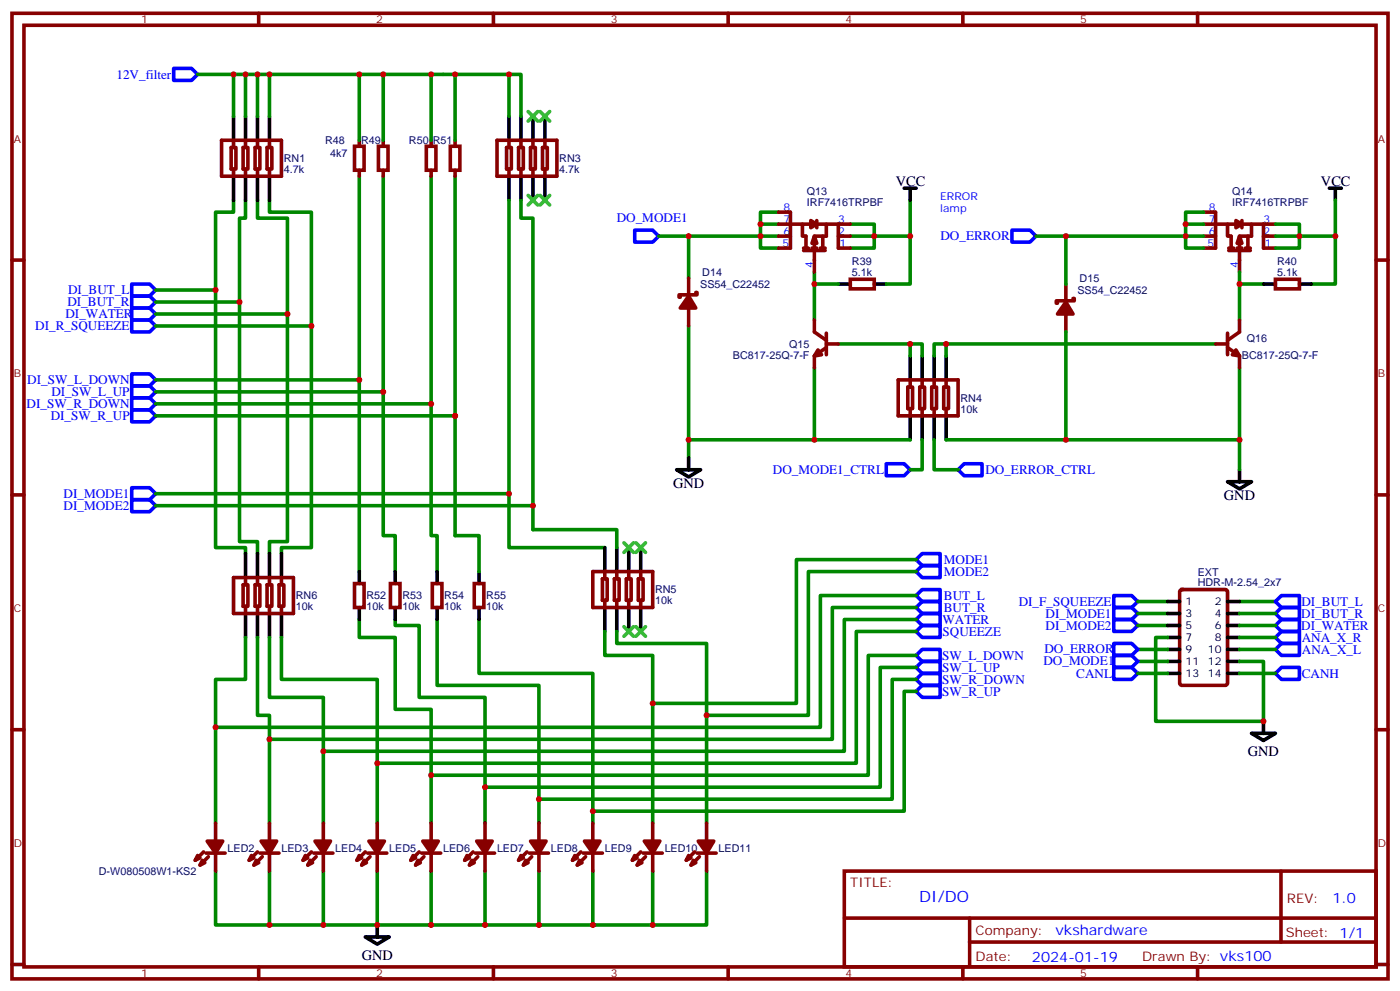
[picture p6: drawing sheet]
<svg xmlns="http://www.w3.org/2000/svg" width="412mm" height="292mm" viewBox="0 0 412 292" stroke-linecap="round" stroke-linejoin="round" font-family="sans-serif">
<g fill="none" stroke="#870000" stroke-width="1.1">
<path d="M3.5 3.9h405.4v284.4h-405.4zM7.1 7.4h398.2v277.3h-398.2zM76.2 3.9v3.5M145.3 3.9v3.5M214.5 3.9v3.5M283.6 3.9v3.5M352.8 3.9v3.5M65.3 41.3h17.6v10.6h-17.6zM68.1 43.4h1.4v6.4h-1.4zM68.8 41.3v2.1M68.8 49.8v2.1M71.6 43.4h1.4v6.4h-1.4z"/>
<path d="M72.3 41.3v2.1M72.3 49.8v2.1M75.1 43.4h1.5v6.4h-1.5zM75.8 41.3v2.1M75.8 49.8v2.1M78.7 43.4h1.4v6.4h-1.4zM79.4 41.3v2.1M79.4 49.8v2.1M146.4 41.3h17.6v10.6h-17.6zM149.2 43.4h1.4v6.4h-1.4zM149.9 41.3v2.1M149.9 49.8v2.1"/>
<path d="M152.8 43.4h1.4v6.4h-1.4zM153.5 41.3v2.1M153.5 49.8v2.1M156.3 43.4h1.4v6.4h-1.4zM157 41.3v2.1M157 49.8v2.1M159.8 43.4h1.4v6.4h-1.4zM160.5 41.3v2.1M160.5 49.8v2.1M3.5 76.6h3.6M354.5 69.5h3.6M354.5 66h7.1"/>
<path d="M354.5 62.5h3.6v10.6h-3.6M365.1 73.8v6.3M368.7 66h7M372.2 69.5h3.5M372.2 66v7.1h3.5M405.3 76.6h3.6M3.5 145.7h3.6M405.3 145.7h3.6M68.8 170.1h17.6v10.6h-17.6zM71.6 172.2h1.4v6.3h-1.4zM72.3 170.1v2.1M72.3 178.5v2.2"/>
<path d="M75.1 172.2h1.5v6.3h-1.5zM75.8 170.1v2.1M75.8 178.5v2.2M78.7 172.2h1.4v6.3h-1.4zM79.4 170.1v2.1M79.4 178.5v2.2M82.2 172.2h1.4v6.3h-1.4zM82.9 170.1v2.1M82.9 178.5v2.2M174.6 168.3h17.7v10.6h-17.7zM177.4 170.4h1.5v6.4h-1.5zM178.2 168.3v2.1"/>
<path d="M178.2 176.8v2.1M181 170.4h1.4v6.4h-1.4zM181.7 168.3v2.1M181.7 176.8v2.1M184.5 170.4h1.4v6.4h-1.4zM185.2 168.3v2.1M185.2 176.8v2.1M188 170.4h1.4v6.4h-1.4zM188.7 168.3v2.1M188.7 176.8v2.1M3.5 214.9h3.6M405.3 214.9h3.6"/>
<path d="M248.7 256.5h156.6v28.2h-156.6zM377.3 256.5v20.9M248.7 270.4h156.5M285.6 277.4h119.6M285.6 270.4v14.1M3.5 284h3.6M76.2 284.7v3.6M145.3 284.7v3.6M214.5 284.7v3.6M283.6 284.7v3.6M352.8 284.7v3.6M405.3 284h3.6"/>
</g>
<g fill="none" stroke="#00f" stroke-width="1.1">
<path d="M51.2 20.1h5.2l1.8 1.8-1.8 1.8h-5.2zM187 67.8h5.3l1.7 1.7-1.7 1.8h-5.3zM298.1 67.8h5.3l1.8 1.7-1.8 1.8h-5.3zM38.8 83.6h5.3l1.8 1.8-1.8 1.8h-5.3zM38.8 87.2h5.3l1.8 1.7-1.8 1.8h-5.3zM38.8 90.7h5.3l1.8 1.8-1.8 1.7h-5.3zM38.8 94.2h5.3l1.8 1.8-1.8 1.8h-5.3zM38.8 110.1h5.3l1.8 1.8-1.8 1.7h-5.3zM38.8 113.6h5.3l1.8 1.8-1.8 1.8h-5.3zM38.8 117.2h5.3l1.8 1.7-1.8 1.8h-5.3zM38.8 120.7h5.3l1.8 1.7-1.8 1.8h-5.3zM38.8 143.6h5.3l1.8 1.8-1.8 1.7h-5.3z"/>
<path d="M38.8 147.1h5.3l1.8 1.8-1.8 1.8h-5.3zM269.9 164.8l1.7-1.8h5.3v3.5h-5.3zM271.6 173.6h5.3v3.5h-5.3l-1.7-1.7zM271.6 177.1h5.3v3.6h-5.3l-1.7-1.8zM271.6 166.5h5.3v3.6h-5.3l-1.7-1.8zM269.9 182.4l1.7-1.7h5.3v3.5h-5.3zM269.9 193l1.7-1.8h5.3v3.6h-5.3zM269.9 196.5l1.7-1.7h5.3v3.5h-5.3zM271.6 184.2h5.3v3.5h-5.3l-1.7-1.8zM271.6 198.3h5.3v3.5h-5.3l-1.7-1.7zM271.6 201.8h5.3v3.6h-5.3l-1.7-1.8z"/>
</g>
<g fill="none" stroke="#000" stroke-width="1.1">
<path d="M68.8 34.3v7M72.3 34.3v7M75.8 34.3v7M79.4 34.3v7M149.9 34.3v7M153.5 34.3v7M157 34.3v7M160.5 34.3v7M68.8 51.9v7M72.3 51.9v7M75.8 51.9v7M79.4 51.9v7"/>
<path d="M149.9 51.9v7M153.5 51.9v7M157 51.9v7M160.5 51.9v7M72.3 163v7.1M75.8 163v7.1M79.4 163v7.1M82.9 163v7.1M178.2 161.3v7M178.2 178.9v7M181.7 161.3v7M181.7 178.9v7"/>
<path d="M185.2 161.3v7M185.2 178.9v7M188.7 161.3v7M188.7 178.9v7M72.3 180.7v7M75.8 180.7v7M79.4 180.7v7M82.9 180.7v7M107.6 275.9h7.1l-3.6 2.1zM111.1 272.4v3.5"/>
</g>
<g fill="none" stroke="#008700" stroke-width="1.1">
<path d="M58.2 21.9h91.7v12.4M68.8 21.9v12.4M72.3 21.9v12.4M75.8 21.9v12.4M79.4 21.9v12.4M149.9 21.9h3.6v12.4M68.8 58.9v3.6h-5.3v22.9M72.3 58.9v5.3h-1.7v24.7M75.8 58.9v5.3h8.9v28.3M79.4 58.9v3.6h12.3v33.5M105.8 51.9v116.4M112.9 51.9v63.5"/>
<path d="M127 51.9v67M134.1 51.9v70.5M149.9 58.9v86.5M153.5 58.9v5.3h3.5v84.7M45.9 85.4h17.6M45.9 96h45.8M45.9 92.5h38.8M45.9 88.9h24.7M63.5 85.4v75.9h8.8v1.7M70.6 88.9v70.6h5.2v3.5M84.7 92.5v67h-5.3v3.5M91.7 96v65.3h-8.8v1.7"/>
<path d="M45.9 111.9h59.9M45.9 115.4h67M45.9 118.9h81.1M112.9 115.4v42.3h3.5v10.6M127 118.9v38.8h1.8v10.6M45.9 122.4h88.2M134.1 122.4v35.3M45.9 145.4h104M45.9 148.9h111.1M149.9 145.4v15.9h28.3M157 148.9v7.1h24.7v5.3M269.9 175.4h-28.2v38.8h-178.2"/>
<path d="M269.9 178.9h-24.7v38.8h-165.8M269.9 164.8h-35.3v42.3h-42.3M269.9 168.3h-31.8v42.3h-30M72.3 187.7v12.4h-8.8v42.3M75.8 187.7v22.9h3.6v31.8M79.4 187.7v17.7h15.8v37M82.9 187.7v12.4h28.2v42.3M105.8 182.4v5.3h10.6v21.2h10.6v33.5M116.4 182.4v1.8h7.1v21.2h19.4v37M128.8 182.4v19.4h29.9v40.6M141.1 182.4v15.9h33.5v44.1M178.2 185.9v7.1h14.1v49.4"/>
<path d="M181.7 185.9v3.6h26.4v52.9M269.9 182.4h-21.2v38.8h-153.5M269.9 185.9h-17.7v38.9h-141.1M269.9 193h-14.1v35.3h-128.8M269.9 196.5h-10.6v35.3h-116.4M269.9 200.1h-7.1v35.2h-104.1M269.9 203.6h-3.6v35.3h-91.7M63.5 256.5v15.9h79.4v-15.9M79.4 256.5v15.9M95.2 256.5v15.9M111.1 256.5v15.9M127 256.5v15.9"/>
<path d="M158.7 256.5v15.9h-15.8M174.6 256.5v15.9h-15.9M192.3 256.5v15.9M208.1 256.5v15.9h-33.5"/>
</g>
<g fill="#fff" stroke="#870000" stroke-width="1.1">
<path d="M365.1 69.5l.7 2.1h-1.4z"/>
<path d="M364.1 64.9l1.7 1.1-1.7 1.1z"/>
</g>
<g fill="none" stroke="#870000" stroke-width="1.1">
<path d="M229.3 62.5h3.5v10.6h-3.5M229.3 69.5h3.5M229.3 66h7.1M239.9 73.8v6.3M243.4 66h7.1M246.9 66v7.1h3.6M246.9 69.5h3.6M361.9 73.8h6.4M361.9 73.1h1.5M364.1 66h-2.5v3.5h1.1v3.6M364.4 73.1h1.4M365.8 66h2.9v3.5h-3.6v3.6"/>
<path d="M365.8 64.9v2.2M366.9 73.1h1.4M367.6 69.5v3.6M202.8 81.9v5.3M202.8 90.7v5.3M205 86.1h.3v.7h-5.3v.7h.4M250.5 82.2h7v2.9h-7zM314 83.6v5.3M314 92.5v5.3M316.1 87.9h.3v.7h-5.3v.7h.4M375.7 82.2h7.1v2.9h-7.1z"/>
</g>
<path d="M266.3 55.4h3.6M268.1 55.4v3.5M391.6 55.4h3.5M393.3 55.4v3.5M246.9 83.6h3.6M257.5 83.6h3.6M372.2 83.6h3.5M382.8 83.6h3.5M199.3 138.3h7.1l-3.6 2.1zM202.8 134.8v3.5M365.1 138.3v3.6M361.6 141.9h7.1l-3.6 2.1z" fill="none" stroke="#000" stroke-width="1.1"/>
<g fill="none" stroke="#008700" stroke-width="1.1">
<path d="M268.1 58.9v24.7h-7M393.3 58.9v24.7h-7M194 69.5h35.3M202.8 69.5v12.4M224 66h5.3M229.3 62.5h-5.3v10.6h5.3M250.5 66h7v7.1h-7M250.5 69.5h17.6M305.2 69.5h49.3M314 69.5v14.1M349.2 66h5.3M354.5 62.5h-5.3v10.6h5.3"/>
<path d="M375.7 66h7.1v7.1h-7.1M375.7 69.5h17.6M202.8 96v33.5M239.9 80.1v3.5h7M239.9 83.6v10.6M314 97.8v31.7h51.1v-21.2M365.1 80.1v3.5h7.1M365.1 83.6v10.6M239.9 108.3v21.2h-37.1v5.3"/>
</g>
<g fill="#870000" stroke="#870000" stroke-width="1.1">
<path d="M314 88.9l2.1 3.6h-4.6z"/>
<path d="M202.8 87.2l2.2 3.5h-4.6z"/>
</g>
<path d="M261.1 136.6h5.2l1.8 1.7-1.8 1.8h-5.2zM282.2 138.3l1.8-1.7h5.3v3.5h-5.3z" fill="none" stroke="#00f" stroke-width="1.1"/>
<g fill="#fff" stroke="#870000" stroke-width="1.1">
<path d="M239.9 69.5l.7 2.1h-1.4z"/>
<path d="M238.8 64.9l1.8 1.1-1.8 1.1z"/>
</g>
<g fill="none" stroke="#870000" stroke-width="1.1">
<path d="M104.4 43.1h2.8v7h-2.8zM105.8 41.3v1.8M105.8 50.1v1.8M111.5 43.1h2.8v7h-2.8zM112.9 41.3v1.8M112.9 50.1v1.8M125.6 43.1h2.8v7h-2.8zM127 41.3v1.8M127 50.1v1.8M132.6 43.1h2.9v7h-2.9zM134.1 41.3v1.8M134.1 50.1v1.8"/>
<path d="M236.7 73.8h6.4M236.7 73.1h1.4M238.8 66h-2.4v3.5h1v3.6M239.2 73.1h1.4M240.6 66h2.8v3.5h-3.5v3.6M240.6 64.9v2.2M241.7 73.1h1.4M242.4 69.5v3.6M239.9 94.2v3.6l3.5 2.4M243.4 98.1v6.4M361.6 98.1v6.4M365.1 94.2v3.6l-3.5 2.4"/>
<path d="M243.4 101.3h3.5M243.4 102.3l-3.5 2.5v3.5M264.6 111.9h17.6v10.5h-17.6zM267.4 114h1.4v6.3h-1.4zM268.1 111.9v2.1M270.9 114h1.4v6.3h-1.4zM271.6 111.9v2.1M274.5 114h1.4v6.3h-1.4zM275.2 111.9v2.1M278 114h1.4v6.3h-1.4zM278.7 111.9v2.1M358.1 101.3h3.5"/>
<path d="M361.6 102.3l3.5 2.5v3.5M268.1 120.3v2.1M271.6 120.3v2.1M275.2 120.3v2.1M278.7 120.3v2.1M104.4 171.8h2.8v7.1h-2.8zM115 171.8h2.8v7.1h-2.8zM127.4 171.8h2.8v7.1h-2.8zM139.7 171.8h2.8v7.1h-2.8zM347.7 173.8l.5-.2h12.7l.6 .4 .1 27.1-.5 .7h-12.9l-.7-.4v-27.1zM60 250.9l-2.5 2.4M60.7 251.2h5.6"/>
<path d="M61.4 252.3l-2.5 2.4M63.5 242.4v5.3M63.5 251.2v5.3M75.8 250.9l-2.4 2.4M76.6 251.2h5.6M77.3 252.3l-2.5 2.4M79.4 242.4v5.3M79.4 251.2v5.3M91.7 250.9l-2.4 2.4M92.4 251.2h5.7M93.1 252.3l-2.4 2.4M95.2 242.4v5.3"/>
<path d="M95.2 251.2v5.3M107.6 250.9l-2.5 2.4M108.3 251.2h5.6M109 252.3l-2.5 2.4M111.1 242.4v5.3M111.1 251.2v5.3M123.5 250.9l-2.5 2.4M124.2 251.2h5.6M124.9 252.3l-2.5 2.4M127 242.4v5.3M127 251.2v5.3M139.3 250.9l-2.4 2.4"/>
<path d="M140.1 251.2h5.6M140.8 252.3l-2.5 2.4M142.9 242.4v5.3M142.9 251.2v5.3M155.2 250.9l-2.4 2.4M155.9 251.2h5.7M156.6 252.3l-2.4 2.4M158.7 242.4v5.3M158.7 251.2v5.3M171.1 250.9l-2.5 2.4M171.8 251.2h5.6M172.5 252.3l-2.5 2.4"/>
<path d="M174.6 242.4v5.3M174.6 251.2v5.3M188.7 250.9l-2.4 2.4M189.4 251.2h5.7M190.1 252.3l-2.4 2.4M192.3 242.4v5.3M192.3 251.2v5.3M204.6 250.9l-2.5 2.4M205.3 251.2h5.7M206 252.3l-2.4 2.4M208.1 242.4v5.3M208.1 251.2v5.3"/>
</g>
<g fill="none" stroke="#000" stroke-width="1.1">
<path d="M268.1 104.8v7.1M271.6 104.8v7.1M275.2 104.8v7.1M278.7 104.8v7.1M268.1 122.4v7.1M271.6 122.4v7.1M275.2 122.4v7.1M278.7 122.4v7.1M105.8 168.3v3.5M105.8 178.9v3.5M116.4 168.3v3.5M116.4 178.9v3.5"/>
<path d="M128.8 168.3v3.5M128.8 178.9v3.5M141.1 168.3v3.5M141.1 178.9v3.5M344 177.1h3.5M361.6 177.1h3.5M344 180.7h3.5M344 184.2h3.5M344 187.7h3.5M344 191.2h3.5M344 194.8h3.5M344 198.3h3.5"/>
<path d="M361.6 180.7h3.5M361.6 184.2h3.5M361.6 187.7h3.5M361.6 191.2h3.5M361.6 194.8h3.5M361.6 198.3h3.5M368.7 215.9h7l-3.5 2.2zM372.2 212.4v3.5"/>
</g>
<g fill="none" stroke="#008700" stroke-width="1.1">
<path d="M105.8 21.9v19.4M112.9 21.9v19.4M127 21.9v19.4M134.1 21.9v19.4M246.9 101.3h21.2M268.1 104.8v-3.5h3.5v3.5M278.7 101.3v3.5M358.1 101.3h-82.9v3.5M239.9 129.5h28.2M271.6 129.5v8.8h-3.5M275.2 129.5v8.8h7M278.7 129.5h35.3"/>
<path d="M365.1 129.5v8.8M134.1 157.7h7v10.6M335.1 177.1h8.9M365.1 177.1h10.6M335.1 180.7h8.9M335.1 184.2h8.9M335.1 194.8h8.9M335.1 191.2h8.9M335.1 198.3h8.9M344 187.7h-3.6v24.7h31.8v-17.6h-7.1M365.1 180.7h10.6M365.1 184.2h10.6"/>
<path d="M365.1 191.2h10.6M365.1 187.7h10.6M365.1 198.3h10.6"/>
</g>
<g fill="#870000" stroke="#870000" stroke-width="1.1">
<path d="M61 247.7h4.6l-2.1 3.5z"/>
<path d="M58.2 251.9l.7 .7-1.4 .7z"/>
<path d="M59.6 253.3l.7 .7-1.4 .7z"/>
<path d="M76.9 247.7h4.6l-2.1 3.5z"/>
<path d="M74.1 251.9l.7 .7-1.4 .7z"/>
<path d="M75.5 253.3l.7 .7-1.4 .7z"/>
<path d="M92.8 247.7h4.6l-2.2 3.5z"/>
<path d="M90 251.9l.7 .7-1.4 .7z"/>
<path d="M91.4 253.3l.7 .7-1.4 .7z"/>
<path d="M108.7 247.7h4.5l-2.1 3.5z"/>
<path d="M105.8 251.9l.7 .7-1.4 .7z"/>
<path d="M107.2 253.3l.7 .7-1.4 .7z"/>
<path d="M124.5 247.7h4.6l-2.1 3.5z"/>
<path d="M121.7 251.9l.7 .7-1.4 .7z"/>
<path d="M123.1 253.3l.7 .7-1.4 .7z"/>
<path d="M140.4 247.7h4.6l-2.1 3.5z"/>
<path d="M137.6 251.9l.7 .7-1.4 .7z"/>
<path d="M139 253.3l.7 .7-1.4 .7z"/>
<path d="M156.3 247.7h4.6l-2.2 3.5z"/>
<path d="M153.5 251.9l.7 .7-1.4 .7z"/>
<path d="M154.9 253.3l.7 .7-1.4 .7z"/>
<path d="M172.2 247.7h4.5l-2.1 3.5z"/>
<path d="M169.3 251.9l.7 .7-1.4 .7z"/>
<path d="M170.7 253.3l.7 .7-1.4 .7z"/>
<path d="M189.8 247.7h4.6l-2.1 3.5z"/>
<path d="M187 251.9l.7 .7-1.4 .7z"/>
<path d="M188.4 253.3l.7 .7-1.4 .7z"/>
<path d="M205.7 247.7h4.6l-2.2 3.5z"/>
<path d="M202.8 251.9l.8 .7-1.5 .7z"/>
<path d="M204.3 253.3l.7 .7-1.4 .7z"/>
<path d="M240.9 103l1.1 1.5-2.1 .3z"/>
<path d="M364.1 103l1 1.8-2.1-.3z"/>
</g>
<path d="M328.1 175.4h5.3l1.7 1.7-1.7 1.8h-5.3zM328.1 178.9h5.3l1.7 1.8-1.7 1.7h-5.3zM375.7 177.1l1.8-1.7h5.3v3.5h-5.3zM377.5 178.9h5.3v3.5h-5.3l-1.8-1.7zM328.1 182.4h5.3l1.7 1.8-1.7 1.7h-5.3zM328.1 196.5h5.3l1.7 1.8-1.7 1.8h-5.3zM328.1 193h5.3l1.7 1.8-1.7 1.7h-5.3zM328.1 189.5h5.3l1.7 1.7-1.7 1.8h-5.3zM375.7 187.7l1.8-1.8h5.3v3.6h-5.3zM375.7 198.3l1.8-1.8h5.3v3.6h-5.3zM375.7 184.2l1.8-1.8h5.3v3.5h-5.3zM377.5 189.5h5.3v3.5h-5.3l-1.8-1.8z" fill="none" stroke="#00f" stroke-width="1.1"/>
<g fill="none" stroke="#3c3" stroke-width="1.1">
<path d="M155.6 32.8l2.8 2.9M158.4 32.8l-2.8 2.9M159.1 32.8l2.8 2.9M161.9 32.8l-2.8 2.9M155.6 57.5l2.8 2.9M158.4 57.5l-2.8 2.9M159.1 57.5l2.8 2.9M161.9 57.5l-2.8 2.9M183.8 159.8l2.8 2.9M186.6 159.8l-2.8 2.9M187.3 159.8l2.8 2.9M190.1 159.8l-2.8 2.9"/>
<path d="M183.8 184.5l2.8 2.9M186.6 184.5l-2.8 2.9M187.3 184.5l2.8 2.9M190.1 184.5l-2.8 2.9"/>
</g>
<g fill="#c00">
<circle cx="63.5" cy="85.4" r=".88"/>
<circle cx="70.6" cy="88.9" r=".88"/>
<circle cx="84.7" cy="92.5" r=".88"/>
<circle cx="91.7" cy="96" r=".88"/>
<circle cx="105.8" cy="111.9" r=".88"/>
<circle cx="112.9" cy="115.4" r=".88"/>
<circle cx="127" cy="118.9" r=".88"/>
<circle cx="134.1" cy="122.4" r=".88"/>
<circle cx="149.9" cy="145.4" r=".88"/>
<circle cx="157" cy="148.9" r=".88"/>
<circle cx="68.8" cy="21.9" r=".88"/>
<circle cx="72.3" cy="21.9" r=".88"/>
<circle cx="75.8" cy="21.9" r=".88"/>
<circle cx="79.4" cy="21.9" r=".88"/>
<circle cx="149.9" cy="21.9" r=".88"/>
<circle cx="127" cy="272.4" r=".88"/>
<circle cx="111.1" cy="272.4" r=".88"/>
<circle cx="95.3" cy="272.4" r=".88"/>
<circle cx="79.4" cy="272.4" r=".88"/>
<circle cx="142.9" cy="272.4" r=".88"/>
<circle cx="158.8" cy="272.4" r=".88"/>
<circle cx="174.6" cy="272.4" r=".88"/>
<circle cx="192.3" cy="272.4" r=".88"/>
<circle cx="63.5" cy="214.2" r=".88"/>
<circle cx="79.4" cy="217.7" r=".88"/>
<circle cx="95.3" cy="221.2" r=".88"/>
<circle cx="111.1" cy="224.8" r=".88"/>
<circle cx="127" cy="228.3" r=".88"/>
<circle cx="142.9" cy="231.8" r=".88"/>
<circle cx="158.8" cy="235.3" r=".88"/>
<circle cx="174.6" cy="238.9" r=".88"/>
<circle cx="192.3" cy="207.1" r=".88"/>
<circle cx="208.1" cy="210.6" r=".88"/>
<circle cx="382.8" cy="69.5" r=".88"/>
<circle cx="349.3" cy="66" r=".88"/>
<circle cx="349.3" cy="69.5" r=".88"/>
<circle cx="365.1" cy="83.6" r=".88"/>
<circle cx="314" cy="69.5" r=".88"/>
<circle cx="393.3" cy="69.5" r=".88"/>
<circle cx="268.1" cy="69.5" r=".88"/>
<circle cx="202.8" cy="69.5" r=".88"/>
<circle cx="239.9" cy="83.6" r=".88"/>
<circle cx="224" cy="69.5" r=".88"/>
<circle cx="224" cy="66" r=".88"/>
<circle cx="257.5" cy="69.5" r=".88"/>
<circle cx="268.1" cy="101.3" r=".88"/>
<circle cx="239.9" cy="129.5" r=".88"/>
<circle cx="278.7" cy="101.3" r=".88"/>
<circle cx="314" cy="129.5" r=".88"/>
<circle cx="365.1" cy="129.5" r=".88"/>
<circle cx="202.8" cy="129.5" r=".88"/>
<circle cx="372.2" cy="212.4" r=".88"/>
<circle cx="134.1" cy="21.9" r=".88"/>
<circle cx="127" cy="21.9" r=".88"/>
<circle cx="112.9" cy="21.9" r=".88"/>
<circle cx="105.8" cy="21.9" r=".88"/>
</g>
<text font-size="4.6" fill="#00f" x="270.8" y="265.5">DI/DO</text>
<g font-size="4.2">
<text x="263.9" y="54.7">VCC</text>
<text x="389.1" y="54.7">VCC</text>
<text x="198.3" y="143.6">GND</text>
<text x="360.5" y="147.1">GND</text>
<text x="367.6" y="222.6">GND</text>
<text x="106.5" y="282.6">GND</text>
</g>
<g font-size="4.2" fill="#00f">
<text x="392.5" y="265.8">1.0</text>
<text x="310.9" y="275.3">vkshardware</text>
<text x="304" y="283.1">2024-01-19</text>
</g>
<g font-size="3.9" fill="#00f">
<text x="34.3" y="23.2">12V_filter</text>
<text x="181.7" y="65.5">DO_MODE1</text>
<text x="277" y="70.8">DO_ERROR</text>
<text x="20.1" y="86.7">DI_BUT_L</text>
<text x="19.3" y="93.7">DI_WATER</text>
<text x="19.9" y="90.2">DI_BUT_R</text>
<text x="10.4" y="97.3">DI_R_SQUEEZE</text>
<text x="8" y="113.1">DI_SW_L_DOWN</text>
<text x="15.1" y="116.7">DI_SW_L_UP</text>
<text x="7.8" y="120.2">DI_SW_R_DOWN</text>
<text x="14.9" y="123.7">DI_SW_R_UP</text>
<text x="227.7" y="139.6">DO_MODE1_CTRL</text>
<text x="290.3" y="139.6">DO_ERROR_CTRL</text>
<text x="18.7" y="146.6">DI_MODE1</text>
<text x="18.7" y="150.2">DI_MODE2</text>
<text x="278" y="166.2">MODE1</text>
<text x="278" y="169.7">MODE2</text>
<text x="278" y="176.5">BUT_L</text>
<text x="300.1" y="178.4">DI_F_SQUEEZE</text>
<text x="383.4" y="178.4">DI_BUT_L</text>
<text x="277.6" y="183.7">WATER</text>
<text x="278" y="180.2">BUT_R</text>
<text x="308" y="185.4">DI_MODE2</text>
<text x="308" y="181.9">DI_MODE1</text>
<text x="383.3" y="181.9">DI_BUT_R</text>
<text x="383.3" y="185.5">DI_WATER</text>
<text x="277.6" y="187.2">SQUEEZE</text>
<text x="383.4" y="189">ANA_X_R</text>
<text x="277.5" y="197.9">SW_L_UP</text>
<text x="277.5" y="194.4">SW_L_DOWN</text>
<text x="307.4" y="196">DO_MODE1</text>
<text x="307.7" y="192.4">DO_ERROR</text>
<text x="383.5" y="192.5">ANA_X_L</text>
<text x="277.5" y="201.4">SW_R_DOWN</text>
<text x="317" y="199.6">CANL</text>
<text x="383.5" y="199.6">CANH</text>
<text x="277.5" y="204.9">SW_R_UP</text>
</g>
<g font-size="3.9" fill="#800">
<text x="250.5" y="261.1">TITLE:</text>
<text x="379.1" y="265.8">REV:</text>
<text x="287.4" y="275.3">Company:</text>
<text x="378.7" y="275.9">Sheet: 1/1</text>
<text x="287.4" y="283">Date:</text>
<text x="336.4" y="283.1">Drawn By: vks100</text>
</g>
<g font-size="3.2" fill="#800">
<text x="41.6" y="6.9">1</text>
<text x="110.8" y="6.9">2</text>
<text x="179.9" y="6.9">3</text>
<text x="249.1" y="6.9">4</text>
<text x="318.2" y="6.9">5</text>
<text x="4.1" y="42">A</text>
<text x="405.9" y="42">A</text>
<text x="4.1" y="111.2">B</text>
<text x="405.9" y="111.2">B</text>
<text x="4.1" y="180.3">C</text>
<text x="405.9" y="180.3">C</text>
<text x="4.1" y="249.4">D</text>
<text x="405.9" y="249.4">D</text>
<text x="41.6" y="287.7">1</text>
<text x="110.8" y="287.7">2</text>
<text x="179.9" y="287.7">3</text>
<text x="249.1" y="287.7">4</text>
<text x="318.2" y="287.7">5</text>
</g>
<g font-size="3.2" fill="#000080">
<text x="83.6" y="47.7">RN1</text>
<text x="95.8" y="42.5">R48</text>
<text x="97.3" y="46.1">4k7</text>
<text x="106.3" y="42.5">R49</text>
<text x="120.5" y="42.5">R50 R51</text>
<text x="164.7" y="47.7">RN3</text>
<text x="83.6" y="51">4.7k</text>
<text x="164.7" y="51">4.7k</text>
<text x="237.7" y="57.5">Q13</text>
<text x="362.9" y="57.5">Q14</text>
<text x="237.7" y="60.7">IRF7416TRPBF</text>
<text x="362.9" y="60.7">IRF7416TRPBF</text>
<text x="251" y="78">R39</text>
<text x="376.2" y="78">R40</text>
<text x="206.9" y="81.3">D14</text>
<text x="251" y="81.2">5.1k</text>
<text x="318" y="83.1">D15</text>
<text x="376.2" y="81.2">5.1k</text>
<text x="206.3" y="84.9">SS54_C22452</text>
<text x="317.4" y="86.6">SS54_C22452</text>
<text x="367.3" y="100.7">Q16</text>
<text x="215.9" y="105.6">BC817-25Q-7-F</text>
<text x="232.5" y="102.4">Q15</text>
<text x="365.8" y="105.6">BC817-25Q-7-F</text>
<text x="282.9" y="118.3">RN4</text>
<text x="282.9" y="121.5">10k</text>
<text x="352.8" y="172.5">HDR-M-2.54_2x7</text>
<text x="352.8" y="169.5">EXT</text>
<text x="87.1" y="179.7">10k</text>
<text x="87.1" y="176.5">RN6</text>
<text x="107.9" y="179.7">10k</text>
<text x="107.9" y="176.5">R52</text>
<text x="118.5" y="179.7">10k</text>
<text x="118.5" y="176.5">R53</text>
<text x="130.9" y="179.7">10k</text>
<text x="130.9" y="176.5">R54</text>
<text x="143.2" y="179.7">10k</text>
<text x="143.2" y="176.5">R55</text>
<text x="193" y="178">10k</text>
<text x="193" y="174.7">RN5</text>
<text x="67" y="250.8">LED2</text>
<text x="82.9" y="250.8">LED3</text>
<text x="98.8" y="250.8">LED4</text>
<text x="114.7" y="250.8">LED5</text>
<text x="130.5" y="250.8">LED6</text>
<text x="146.4" y="250.8">LED7</text>
<text x="162.3" y="250.8">LED8</text>
<text x="178.2" y="250.8">LED9</text>
<text x="195.8" y="250.8">LED10</text>
<text x="211.7" y="250.8">LED11</text>
<text x="29.1" y="257.8">D-W080508W1-KS2</text>
</g>
<g font-size="3.2" fill="#00f">
<text x="276.9" y="58.9">ERROR</text>
<text x="230.8" y="65.7">7</text>
<text x="230.8" y="62.1">8</text>
<text x="246.9" y="65.7">3</text>
<text x="276.9" y="62.5">lamp</text>
<text x="356.1" y="65.7">7</text>
<text x="356.1" y="62.1">8</text>
<text x="372.2" y="65.7">3</text>
<text x="230.8" y="69.2">6</text>
<text x="246.9" y="69.2">2</text>
<text x="356.1" y="69.2">6</text>
<text x="372.2" y="69.2">2</text>
<text x="230.5" y="72.7">5</text>
<text x="247.3" y="72.7">1</text>
<text x="355.7" y="72.7">5</text>
<text x="372.5" y="72.7">1</text>
<text x="239.5" y="79" transform="rotate(-90 239.5 79)">4</text>
<text x="364.8" y="79" transform="rotate(-90 364.8 79)">4</text>
</g>
<g font-size="3.2">
<text x="349.2" y="178.2">1</text>
<text x="357.8" y="178.2">2</text>
<text x="349.2" y="181.7">3</text>
<text x="349.2" y="185.2">5</text>
<text x="357.8" y="181.7">4</text>
<text x="357.8" y="185.2">6</text>
<text x="349.2" y="188.8">7</text>
<text x="357.8" y="188.8">8</text>
<text x="349.2" y="192.3">9</text>
<text x="349.2" y="195.8">11</text>
<text x="355.8" y="192.3">10</text>
<text x="355.8" y="195.8">12</text>
<text x="349.2" y="199.4">13</text>
<text x="355.8" y="199.4">14</text>
</g>
</svg>
